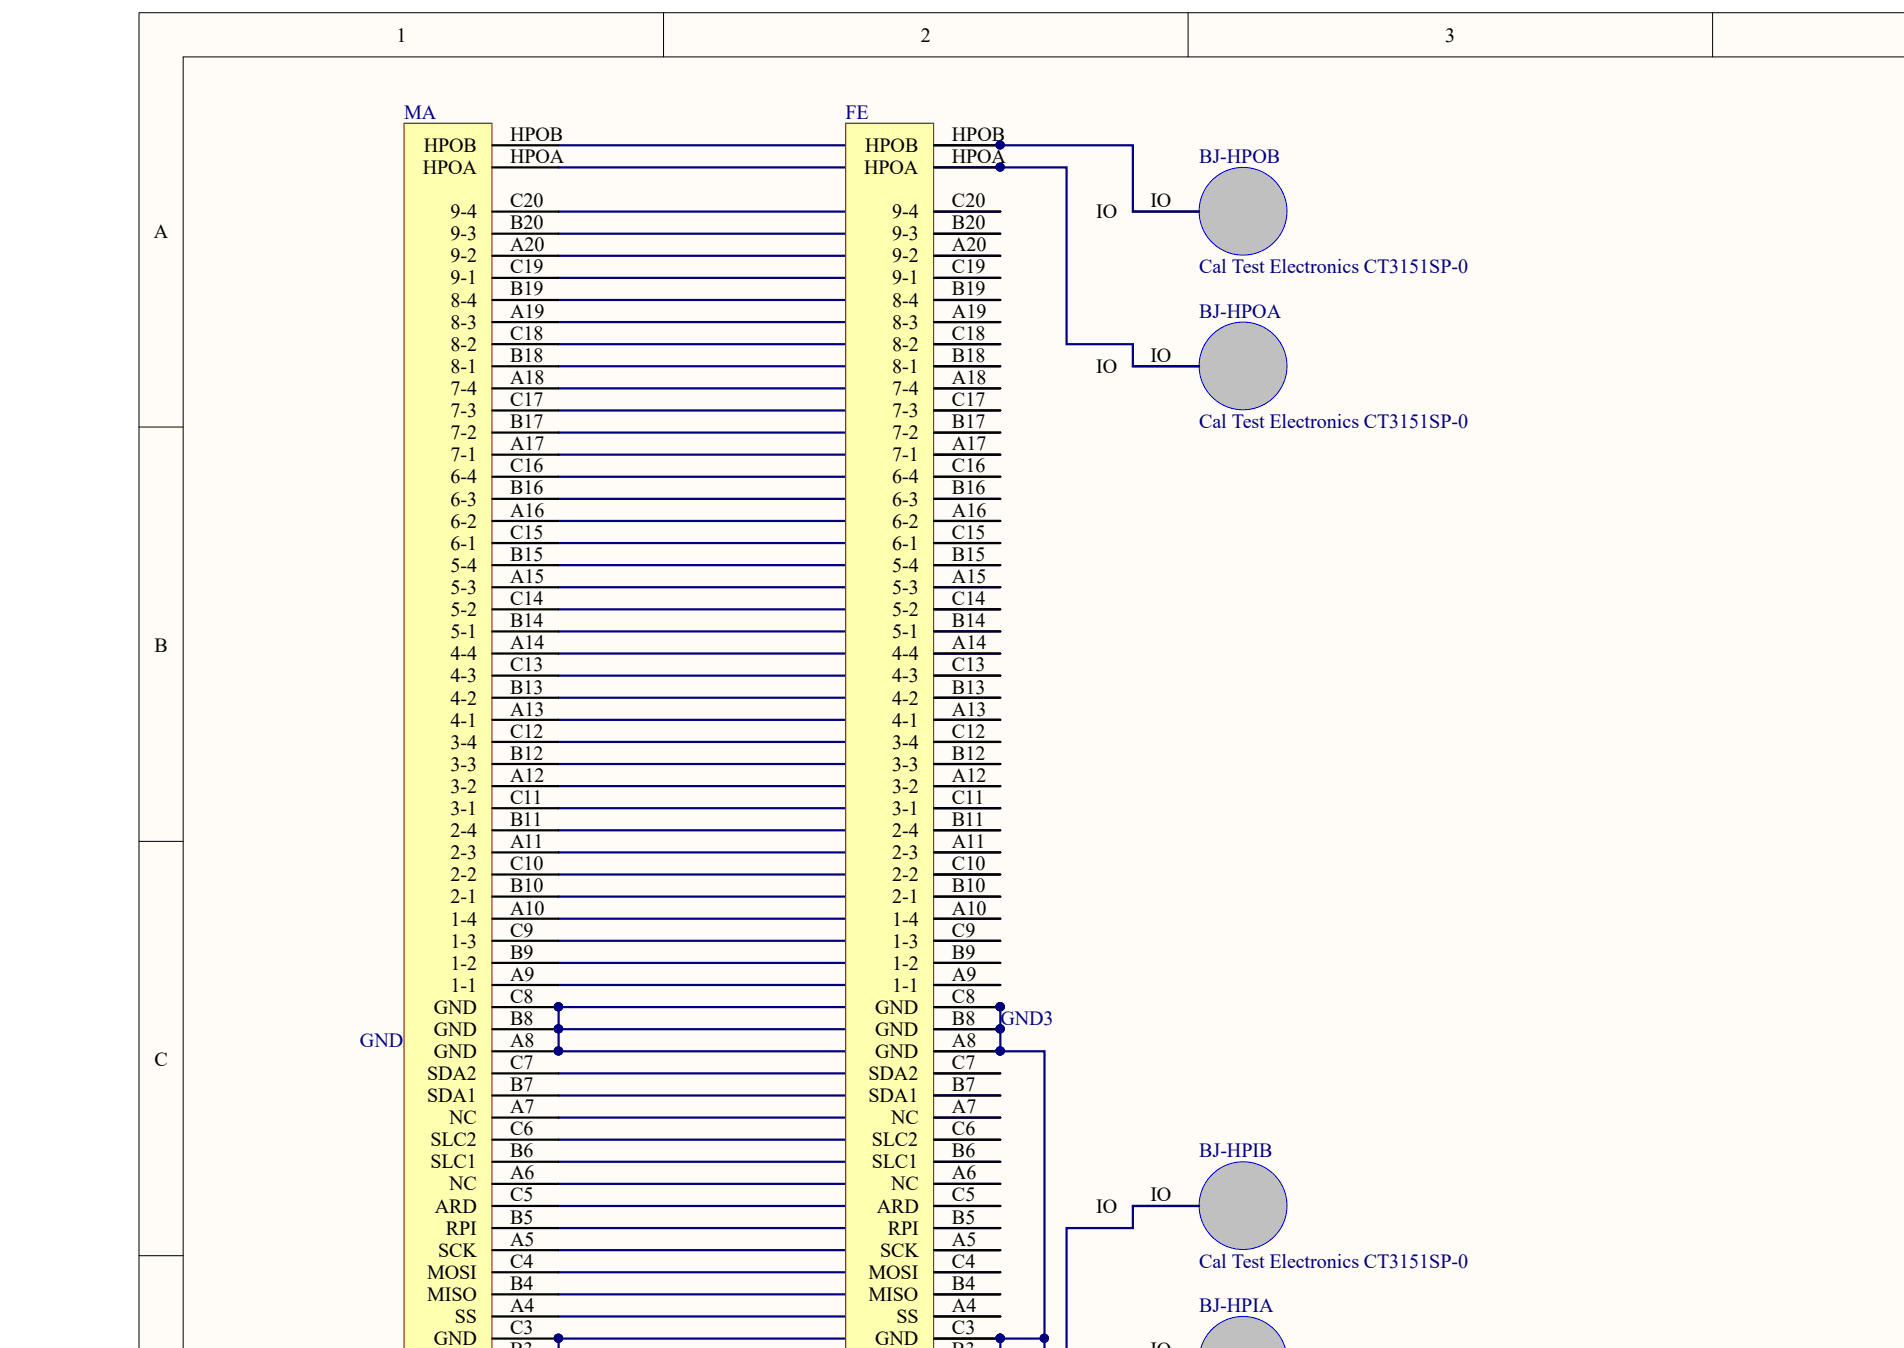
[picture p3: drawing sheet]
<svg xmlns="http://www.w3.org/2000/svg" width="336mm" height="238mm" viewBox="0 0 336 238" stroke-linecap="round" stroke-linejoin="round" font-family="sans-serif">
<g fill="#fffcf8" stroke="#000" stroke-width=".18">
<path d="M24.5 2.2h311.4v235.6h-311.4z"/>
<path d="M32.3 10h303.6v227.8h-303.6z"/>
</g>
<path d="M117 2.2v7.8M209.6 2.2v7.8M302.1 2.2v7.8M24.5 75.3h7.8M24.5 148.4h7.8M24.5 221.5h7.8" fill="none" stroke="#000" stroke-width=".18"/>
<g fill="none" stroke="#000080" stroke-width=".39">
<path d="M98.5 37.3h77.9M98.5 41.2h77.9M98.5 45.1h77.9M98.5 49h77.9M98.5 52.9h77.9M98.5 56.8h77.9M98.5 60.7h77.9M98.5 64.6h77.9M98.5 68.5h77.9M98.5 72.4h77.9M98.5 76.3h77.9M98.5 80.2h77.9"/>
<path d="M98.5 84.1h77.9M98.5 88h77.9M98.5 91.9h77.9M98.5 95.8h77.9M98.5 99.7h77.9M98.5 103.6h77.9M98.5 107.5h77.9M98.5 111.4h77.9M98.5 115.3h77.9M98.5 119.2h77.9M98.5 123.1h77.9M98.5 127h77.9"/>
<path d="M98.5 130.9h77.9M98.5 134.8h77.9M98.5 138.7h77.9M98.5 142.6h77.9M98.5 146.5h77.9M98.5 150.4h77.9M98.5 154.3h77.9M98.5 158.2h77.9M98.5 162h77.9M98.5 165.9h77.9M98.5 169.8h77.9M98.5 173.7h77.9"/>
<path d="M98.5 181.5h77.9M98.5 189.3h77.9M98.5 193.2h77.9M98.5 197.1h77.9M98.5 201h77.9M98.5 204.9h77.9M98.5 208.8h77.9M98.5 212.7h77.9M98.5 216.6h77.9M98.5 220.5h77.9M98.5 224.4h77.9M98.5 228.3h77.9"/>
<path d="M98.5 232.2h77.9"/>
</g>
<g fill="#000080" stroke="#000080" stroke-width=".18">
<circle cx="176.4" cy="181.5" r=".73"/>
<circle cx="98.5" cy="181.5" r=".73"/>
</g>
<g fill="#c0c0c0" stroke="#00f" stroke-width=".18">
<path d="M213.8 234.5a7.8 7.8 0 0 1 12.9 3.3h.3h-15.5h.3a8 8 0 0 1 2-3.3z"/>
<circle cx="219.3" cy="212.7" r="7.7"/>
</g>
<path d="M199.8 212.7h11.7" fill="none" stroke="#000" stroke-width=".39"/>
<circle cx="219.3" cy="37.3" r="7.7" fill="#c0c0c0" stroke="#00f" stroke-width=".18"/>
<path d="M199.8 37.3h11.7" fill="none" stroke="#000" stroke-width=".39"/>
<circle cx="219.3" cy="64.6" r="7.7" fill="#c0c0c0" stroke="#00f" stroke-width=".18"/>
<path d="M199.8 64.6h11.7" fill="none" stroke="#000" stroke-width=".39"/>
<path d="M98.5 25.6h101.3v11.7h11.7M98.5 29.5h89.6v31.2h11.7v3.9h11.7M98.5 177.6h77.9v7.8h-77.9zM176.4 185.4h7.8v50.7h-7.8M211.5 212.7h-11.7v3.9h-11.7v21.2M176.4 236.1h-77.9v1.7M176.4 236.1v1.7M184.2 236.1v1.7" fill="none" stroke="#000080" stroke-width=".39"/>
<g fill="#000080" stroke="#000080" stroke-width=".18">
<circle cx="176.4" cy="236" r=".73"/>
<circle cx="98.5" cy="236" r=".73"/>
<circle cx="176.4" cy="177.6" r=".73"/>
<circle cx="98.5" cy="177.6" r=".73"/>
<circle cx="98.5" cy="185.4" r=".73"/>
<circle cx="176.4" cy="185.4" r=".73"/>
<circle cx="184.2" cy="236" r=".73"/>
</g>
<path d="M71.3 21.7h15.5v216.1h-15.5z" fill="#ffffb0" stroke="#800000" stroke-width=".18"/>
<g fill="none" stroke="#000" stroke-width=".39">
<path d="M86.8 37.3h11.7M86.8 29.5h11.7M86.8 25.6h11.7M86.8 56.8h11.7M86.8 52.9h11.7M86.8 49h11.7M86.8 45.1h11.7M86.8 41.2h11.7M86.8 76.3h11.7M86.8 72.4h11.7M86.8 68.5h11.7M86.8 64.6h11.7"/>
<path d="M86.8 60.7h11.7M86.8 99.7h11.7M86.8 95.8h11.7M86.8 91.9h11.7M86.8 88h11.7M86.8 84.1h11.7M86.8 80.2h11.7M86.8 119.2h11.7M86.8 115.3h11.7M86.8 111.4h11.7M86.8 107.5h11.7M86.8 103.6h11.7"/>
<path d="M86.8 138.7h11.7M86.8 134.8h11.7M86.8 130.9h11.7M86.8 127h11.7M86.8 123.1h11.7M86.8 158.2h11.7M86.8 154.3h11.7M86.8 150.4h11.7M86.8 146.5h11.7M86.8 142.6h11.7M86.8 177.6h11.7M86.8 173.7h11.7"/>
<path d="M86.8 169.8h11.7M86.8 165.9h11.7M86.8 162h11.7M86.8 197.1h11.7M86.8 193.2h11.7M86.8 189.3h11.7M86.8 185.4h11.7M86.8 181.5h11.7M86.8 216.6h11.7M86.8 212.7h11.7M86.8 208.8h11.7M86.8 204.9h11.7"/>
<path d="M86.8 201h11.7M86.8 236.1h11.7M86.8 232.2h11.7M86.8 228.3h11.7M86.8 224.4h11.7M86.8 220.5h11.7"/>
</g>
<g fill="#000080" stroke="#000080" stroke-width=".18">
<circle cx="98.5" cy="236" r=".73"/>
<circle cx="98.5" cy="185.4" r=".73"/>
<circle cx="98.5" cy="181.5" r=".73"/>
<circle cx="98.5" cy="177.6" r=".73"/>
</g>
<path d="M149.2 21.7h15.5v216.1h-15.5z" fill="#ffffb0" stroke="#800000" stroke-width=".18"/>
<g fill="none" stroke="#000" stroke-width=".39">
<path d="M164.8 29.5h11.6M164.8 25.6h11.6M164.8 37.3h11.6M164.8 56.8h11.6M164.8 52.9h11.6M164.8 49h11.6M164.8 45.1h11.6M164.8 41.2h11.6M164.8 76.3h11.6M164.8 72.4h11.6M164.8 68.5h11.6M164.8 64.6h11.6"/>
<path d="M164.8 60.7h11.6M164.8 99.7h11.6M164.8 95.8h11.6M164.8 91.9h11.6M164.8 88h11.6M164.8 84.1h11.6M164.8 80.2h11.6M164.8 119.2h11.6M164.8 115.3h11.6M164.8 111.4h11.6M164.8 107.5h11.6M164.8 103.6h11.6"/>
<path d="M164.8 138.7h11.6M164.8 134.8h11.6M164.8 130.9h11.6M164.8 127h11.6M164.8 123.1h11.6M164.8 158.2h11.6M164.8 154.3h11.6M164.8 150.4h11.6M164.8 146.5h11.6M164.8 142.6h11.6M164.8 177.6h11.6M164.8 173.7h11.6"/>
<path d="M164.8 169.8h11.6M164.8 165.9h11.6M164.8 162h11.6M164.8 197.1h11.6M164.8 193.2h11.6M164.8 189.3h11.6M164.8 185.4h11.6M164.8 181.5h11.6M164.8 216.6h11.6M164.8 212.7h11.6M164.8 208.8h11.6M164.8 204.9h11.6"/>
<path d="M164.8 201h11.6M164.8 236.1h11.6M164.8 232.2h11.6M164.8 228.3h11.6M164.8 224.4h11.6M164.8 220.5h11.6"/>
</g>
<g fill="#000080" stroke="#000080" stroke-width=".18">
<circle cx="176.4" cy="29.5" r=".73"/>
<circle cx="176.4" cy="25.6" r=".73"/>
<circle cx="176.4" cy="236" r=".73"/>
<circle cx="176.4" cy="185.4" r=".73"/>
<circle cx="176.4" cy="181.5" r=".73"/>
<circle cx="176.4" cy="177.6" r=".73"/>
</g>
<g font-size="3.6">
<text x="69.9" y="7.4">1</text>
<text x="162.4" y="7.4">2</text>
<text x="254.9" y="7.4">3</text>
<text x="74.7" y="26.8">HPOB</text>
<text x="90" y="28.8">HPOA</text>
<text x="90" y="24.9">HPOB</text>
<text x="152.6" y="26.8">HPOB</text>
<text x="167.9" y="28.8">HPOA</text>
<text x="167.9" y="24.9">HPOB</text>
<text x="74.6" y="30.7">HPOA</text>
<text x="152.4" y="30.7">HPOA</text>
<text x="27.1" y="42">A</text>
<text x="79.5" y="38.5">9-4</text>
<text x="90" y="40.4">B20</text>
<text x="90" y="36.5">C20</text>
<text x="157.3" y="38.5">9-4</text>
<text x="167.9" y="40.4">B20</text>
<text x="167.9" y="36.5">C20</text>
<text x="193.4" y="38.5">IO</text>
<text x="202.9" y="36.5">IO</text>
<text x="79.5" y="46.3">9-2</text>
<text x="79.5" y="42.4">9-3</text>
<text x="90" y="44.3">A20</text>
<text x="157.3" y="46.3">9-2</text>
<text x="157.3" y="42.4">9-3</text>
<text x="167.9" y="44.3">A20</text>
<text x="79.5" y="50.2">9-1</text>
<text x="90" y="52.1">B19</text>
<text x="90" y="48.2">C19</text>
<text x="157.3" y="50.2">9-1</text>
<text x="167.9" y="52.1">B19</text>
<text x="167.9" y="48.2">C19</text>
<text x="79.5" y="58">8-3</text>
<text x="79.5" y="54.1">8-4</text>
<text x="90" y="60">C18</text>
<text x="90" y="56.1">A19</text>
<text x="157.3" y="58">8-3</text>
<text x="157.3" y="54.1">8-4</text>
<text x="167.9" y="60">C18</text>
<text x="167.9" y="56.1">A19</text>
<text x="79.5" y="65.8">8-1</text>
<text x="79.5" y="61.9">8-2</text>
<text x="90" y="63.9">B18</text>
<text x="157.3" y="65.8">8-1</text>
<text x="157.3" y="61.9">8-2</text>
<text x="167.9" y="63.9">B18</text>
<text x="193.4" y="65.8">IO</text>
<text x="202.9" y="63.9">IO</text>
<text x="79.5" y="69.7">7-4</text>
<text x="90" y="71.7">C17</text>
<text x="90" y="67.8">A18</text>
<text x="157.3" y="69.7">7-4</text>
<text x="167.9" y="71.7">C17</text>
<text x="167.9" y="67.8">A18</text>
<text x="79.5" y="77.5">7-2</text>
<text x="79.5" y="73.6">7-3</text>
<text x="90" y="75.5">B17</text>
<text x="157.3" y="77.5">7-2</text>
<text x="157.3" y="73.6">7-3</text>
<text x="167.9" y="75.5">B17</text>
<text x="79.5" y="81.4">7-1</text>
<text x="90" y="83.3">C16</text>
<text x="90" y="79.4">A17</text>
<text x="157.3" y="81.4">7-1</text>
<text x="167.9" y="83.3">C16</text>
<text x="167.9" y="79.4">A17</text>
<text x="79.5" y="89.2">6-3</text>
<text x="79.5" y="85.3">6-4</text>
<text x="90" y="87.2">B16</text>
<text x="157.3" y="89.2">6-3</text>
<text x="157.3" y="85.3">6-4</text>
<text x="167.9" y="87.2">B16</text>
<text x="79.5" y="93.1">6-2</text>
<text x="90" y="95">C15</text>
<text x="90" y="91.1">A16</text>
<text x="157.3" y="93.1">6-2</text>
<text x="167.9" y="95">C15</text>
<text x="167.9" y="91.1">A16</text>
<text x="79.5" y="100.8">5-4</text>
<text x="79.5" y="96.9">6-1</text>
<text x="90" y="98.9">B15</text>
<text x="157.3" y="100.8">5-4</text>
<text x="157.3" y="96.9">6-1</text>
<text x="167.9" y="98.9">B15</text>
<text x="79.5" y="104.7">5-3</text>
<text x="90" y="106.7">C14</text>
<text x="90" y="102.8">A15</text>
<text x="157.3" y="104.7">5-3</text>
<text x="167.9" y="106.7">C14</text>
<text x="167.9" y="102.8">A15</text>
<text x="79.5" y="112.6">5-1</text>
<text x="79.5" y="108.7">5-2</text>
<text x="90" y="110.7">B14</text>
<text x="157.3" y="112.6">5-1</text>
<text x="157.3" y="108.7">5-2</text>
<text x="167.9" y="110.7">B14</text>
<text x="27.2" y="115">B</text>
<text x="79.5" y="116.5">4-4</text>
<text x="90" y="118.4">C13</text>
<text x="90" y="114.5">A14</text>
<text x="157.3" y="116.5">4-4</text>
<text x="167.9" y="118.4">C13</text>
<text x="167.9" y="114.5">A14</text>
<text x="79.5" y="124.3">4-2</text>
<text x="79.5" y="120.4">4-3</text>
<text x="90" y="122.3">B13</text>
<text x="157.3" y="124.3">4-2</text>
<text x="157.3" y="120.4">4-3</text>
<text x="167.9" y="122.3">B13</text>
<text x="79.5" y="128.2">4-1</text>
<text x="90" y="130.1">C12</text>
<text x="90" y="126.2">A13</text>
<text x="157.3" y="128.2">4-1</text>
<text x="167.9" y="130.1">C12</text>
<text x="167.9" y="126.2">A13</text>
<text x="79.5" y="135.9">3-3</text>
<text x="79.5" y="132.1">3-4</text>
<text x="90" y="137.9">A12</text>
<text x="90" y="134">B12</text>
<text x="157.3" y="135.9">3-3</text>
<text x="157.3" y="132.1">3-4</text>
<text x="167.9" y="137.9">A12</text>
<text x="167.9" y="134">B12</text>
<text x="79.5" y="143.7">3-1</text>
<text x="79.5" y="139.8">3-2</text>
<text x="90" y="141.8">C11</text>
<text x="157.3" y="143.7">3-1</text>
<text x="157.3" y="139.8">3-2</text>
<text x="167.9" y="141.8">C11</text>
<text x="79.5" y="147.6">2-4</text>
<text x="90" y="149.6">A11</text>
<text x="90" y="145.7">B11</text>
<text x="157.3" y="147.6">2-4</text>
<text x="167.9" y="149.6">A11</text>
<text x="167.9" y="145.7">B11</text>
<text x="79.5" y="155.4">2-2</text>
<text x="79.5" y="151.5">2-3</text>
<text x="90" y="153.5">C10</text>
<text x="157.3" y="155.4">2-2</text>
<text x="157.3" y="151.5">2-3</text>
<text x="167.9" y="153.5">C10</text>
<text x="79.5" y="159.3">2-1</text>
<text x="90" y="161.3">A10</text>
<text x="90" y="157.4">B10</text>
<text x="157.3" y="159.3">2-1</text>
<text x="167.9" y="161.3">A10</text>
<text x="167.9" y="157.4">B10</text>
<text x="79.5" y="167.2">1-3</text>
<text x="79.5" y="163.3">1-4</text>
<text x="90" y="165.2">C9</text>
<text x="157.3" y="167.2">1-3</text>
<text x="157.3" y="163.3">1-4</text>
<text x="167.9" y="165.2">C9</text>
<text x="79.5" y="171.1">1-2</text>
<text x="90" y="173">A9</text>
<text x="90" y="169.1">B9</text>
<text x="157.3" y="171.1">1-2</text>
<text x="167.9" y="173">A9</text>
<text x="167.9" y="169.1">B9</text>
<text x="76.5" y="178.8">GND</text>
<text x="79.5" y="174.9">1-1</text>
<text x="90" y="176.9">C8</text>
<text x="154.4" y="178.8">GND</text>
<text x="157.3" y="174.9">1-1</text>
<text x="167.9" y="176.9">C8</text>
<text x="76.5" y="182.7">GND</text>
<text x="90" y="184.7">A8</text>
<text x="90" y="180.8">B8</text>
<text x="154.4" y="182.7">GND</text>
<text x="167.9" y="184.7">A8</text>
<text x="167.9" y="180.8">B8</text>
<text x="27.2" y="188.1">C</text>
<text x="75.3" y="190.5">SDA2</text>
<text x="76.5" y="186.6">GND</text>
<text x="90" y="188.6">C7</text>
<text x="153.2" y="190.5">SDA2</text>
<text x="154.4" y="186.6">GND</text>
<text x="167.9" y="188.6">C7</text>
<text x="75.3" y="194.4">SDA1</text>
<text x="90" y="196.4">A7</text>
<text x="90" y="192.5">B7</text>
<text x="153.2" y="194.4">SDA1</text>
<text x="167.9" y="196.4">A7</text>
<text x="167.9" y="192.5">B7</text>
<text x="75.9" y="202.2">SLC2</text>
<text x="79.2" y="198.3">NC</text>
<text x="90" y="200.2">C6</text>
<text x="153.8" y="202.2">SLC2</text>
<text x="157.2" y="198.3">NC</text>
<text x="167.9" y="200.2">C6</text>
<text x="75.9" y="206.1">SLC1</text>
<text x="79.2" y="210">NC</text>
<text x="90" y="208">A6</text>
<text x="90" y="204.1">B6</text>
<text x="153.8" y="206.1">SLC1</text>
<text x="157.2" y="210">NC</text>
<text x="167.9" y="208">A6</text>
<text x="167.9" y="204.1">B6</text>
<text x="76.7" y="213.9">ARD</text>
<text x="90" y="215.9">B5</text>
<text x="90" y="211.9">C5</text>
<text x="154.6" y="213.9">ARD</text>
<text x="167.9" y="215.9">B5</text>
<text x="167.9" y="211.9">C5</text>
<text x="193.4" y="213.9">IO</text>
<text x="202.9" y="211.9">IO</text>
<text x="77.3" y="221.7">SCK</text>
<text x="78.6" y="217.8">RPI</text>
<text x="90" y="219.8">A5</text>
<text x="155.2" y="221.7">SCK</text>
<text x="156.6" y="217.8">RPI</text>
<text x="167.9" y="219.8">A5</text>
<text x="75.3" y="225.6">MOSI</text>
<text x="90" y="227.6">B4</text>
<text x="90" y="223.7">C4</text>
<text x="153.2" y="225.6">MOSI</text>
<text x="167.9" y="227.6">B4</text>
<text x="167.9" y="223.7">C4</text>
<text x="75.3" y="229.5">MISO</text>
<text x="80.2" y="233.4">SS</text>
<text x="90" y="231.5">A4</text>
<text x="153.2" y="229.5">MISO</text>
<text x="158.1" y="233.4">SS</text>
<text x="167.9" y="231.5">A4</text>
<text x="76.5" y="237.3">GND</text>
<text x="90" y="235.4">C3</text>
<text x="154.4" y="237.3">GND</text>
<text x="167.9" y="235.4">C3</text>
</g>
<g font-size="3.6" fill="#000080">
<text x="71.3" y="21">MA</text>
<text x="149.1" y="21">FE</text>
<text x="211.5" y="28.8">BJ-HPOB</text>
<text x="211.5" y="48.2">Cal Test Electronics CT3151SP-0</text>
<text x="211.5" y="56.1">BJ-HPOA</text>
<text x="211.5" y="75.5">Cal Test Electronics CT3151SP-0</text>
<text x="63.5" y="184.7">GND2</text>
<text x="176.5" y="180.8">GND3</text>
<text x="211.5" y="204.1">BJ-HPIB</text>
<text x="211.5" y="223.7">Cal Test Electronics CT3151SP-0</text>
<text x="211.5" y="231.5">BJ-HPIA</text>
</g>
</svg>
